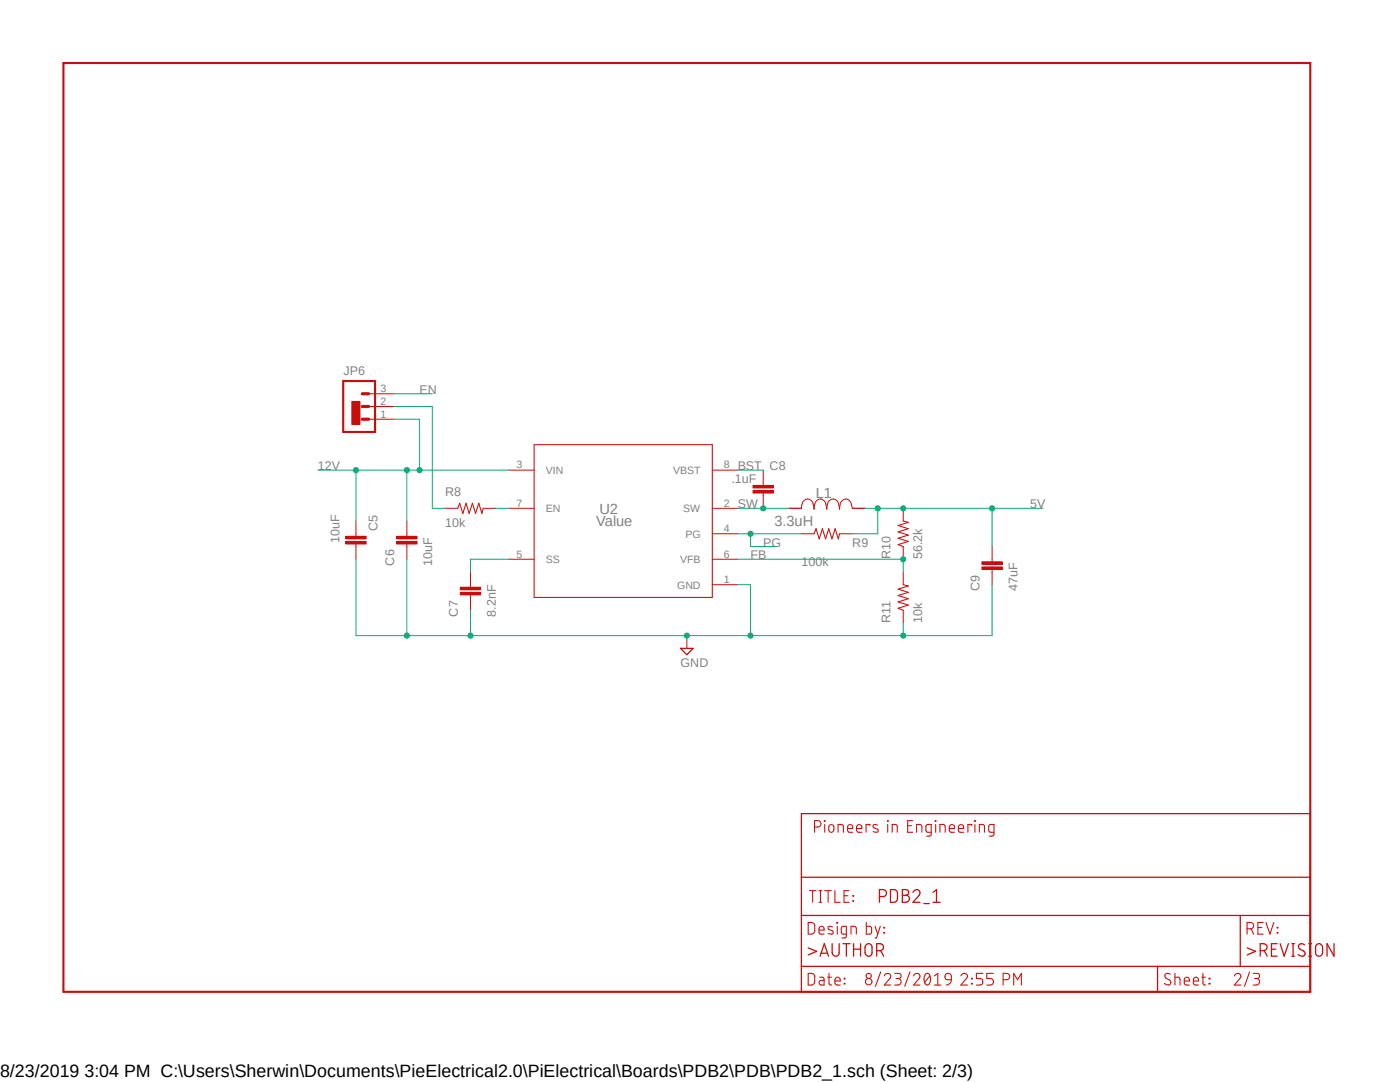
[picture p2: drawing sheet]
<svg xmlns="http://www.w3.org/2000/svg" width="279mm" height="216mm" viewBox="0 0 279 216" stroke-linecap="round" stroke-linejoin="round" font-family="sans-serif">
<path d="M12.1 12.4l255.2 186.1M267.3 12.4l-255.2 186.1" fill="none" stroke="#fff" stroke-width=".2"/>
<path d="M12.7 12.6h248.8v185.3h-248.8z" fill="none" stroke="#c90d0c" stroke-width=".42"/>
<g fill="none" stroke="#c90d0c" stroke-width=".25">
<path d="M159.9 162.3h101.6v35.6h-101.6zM159.9 175h101.6M175.5 178.9h.7a.7 .7 0 0 0 .7-.7 .7 .7 0 0 0-.7-.7h-.7v2.5M177.7 177.5h.7a.73 .73 0 0 1 .7 .7v1.1a.73 .73 0 0 1-.7 .7h-.7zM180.1 177.5h.7a.57 .57 0 0 1 .6 .6 .57 .57 0 0 1-.6 .5 .7 .7 0 0 1 .7 .7 .7 .7 0 0 1-.7 .7h-.7zM180.1 178.6h.7M182.2 178.1a.71 .71 0 0 1 1-.6 .71 .71 0 0 1 .2 1.1l-1.2 1.4h1.4M186.2 178.1l.7-.6v2.5M159.9 182.7h101.6M159.9 192.8h101.6M161.3 189.1l1.7 .7-1.7 .7M163.7 190.8l.8-2.5 .9 2.5"/>
<path d="M163.9 190.2h1.2M166.1 188.3v1.8a.7 .7 0 0 0 .7 .7 .7 .7 0 0 0 .7-.7v-1.8M168.2 188.3h1.4M168.9 188.3v2.5M170.3 188.3v2.5M170.3 189.4h1.4M171.7 188.3v2.5M172.7 188.7a.69 .69 0 0 1 .8-.4 .69 .69 0 0 1 .5 .7v1.1a.7 .7 0 0 1-.7 .7 .7 .7 0 0 1-.7-.7zM175 189.7h.6a.7 .7 0 0 0 .7-.7 .7 .7 0 0 0-.7-.7h-.6v2.5M175.8 189.7l.6 1.1M184.4 180.3h1.1M186.2 180h1.4"/>
<path d="M231 192.8v5.1M247.5 182.7v10.1M248.9 189.1l1.7 .7-1.7 .7M251.5 189.7h.7a.7 .7 0 0 0 .7-.7 .7 .7 0 0 0-.7-.7h-.7v2.5M252.3 189.7l.6 1.1M253.7 189.4h.9M254.9 188.3h-1.2v2.5h1.2M255.5 188.3l.8 2.5 .8-2.5M257.8 188.3h.6M257.8 190.8h.6M258.1 188.3v2.5M260.3 188.5a.71 .71 0 0 0-.7-.2 .71 .71 0 0 0-.5 .5l.3 .6 .8 .4a.54 .54 0 0 1 .3 .6 .54 .54 0 0 1-.6 .4l-.6-.1-.2-.2"/>
<path d="M261.2 188.3h.5M261.2 190.8h.5M261.5 188.3v2.5M262.8 188.5a.68 .68 0 0 1 .8-.1 .68 .68 0 0 1 .3 .6v1.1a.7 .7 0 0 1-.7 .7 .7 .7 0 0 1-.6-.7v-1.4zM266.2 188.3v2.5l-1.4-2.5v2.5"/>
</g>
<g fill="none" stroke="#c90d0c" stroke-width=".21">
<path d="M161.5 177.7h1.4M162.2 177.7v2.3M162.6 165h.6a.64 .64 0 0 0 .7-.6 .64 .64 0 0 0-.7-.7h-.6v2.4M163.4 177.7h.6M163.7 177.7v2.3M164.5 163.7l.1 .2zM164.6 177.7h1.3M164.6 164.5v1.6M165.3 177.7v2.3M165.6 164.6a.53 .53 0 0 1 .8 .4v.6a.51 .51 0 0 1-.5 .5 .51 .51 0 0 1-.5-.5zM166.6 177.7v2.3h1.1M167.3 166.1v-1.6h.6l.4 .2v1.4"/>
<path d="M168.4 178.7h.8M169.2 165.3h1a.54 .54 0 0 0-.4-.7 .54 .54 0 0 0-.6 .4v.7l.1 .3 .9 .1M169.5 177.7h-1.1v2.3h1.1M170.2 178.7l.1 .1zM170.2 179.7l.1 .1zM170.9 165.3h1.1a.55 .55 0 0 0-.4-.7 .55 .55 0 0 0-.7 .4v.7l.3 .3 .8 .1M173.6 164.8v-.3h-.8v1.6M175.1 164.6a.55 .55 0 0 0-.9 .3l.2 .3 .7 .2a.37 .37 0 0 1 0 .6l-.9-.1M177.1 163.7l.1 .2zM177.2 164.5v1.6M178.1 166.1v-1.6h.8l.1 .2 .1 1.4M181.1 164.8h.8"/>
<path d="M182.2 163.7h-1.1v2.4h1.1M182.9 166.1v-1.6h.9l.1 .2 .1 1.4M185.8 166.1h-.6l-.4-.2v-1l.2-.4h.8v2l-.2 .3h-.7M186.6 163.7l.2 .2zM186.7 164.5v1.6M187.6 166.1v-1.6h.8l.2 .2v1.4M189.4 165.3h1.1a.55 .55 0 0 0-.4-.7 .55 .55 0 0 0-.7 .4v.7l.3 .3 .8 .1M191.3 165.3h1a.55 .55 0 0 0-.3-.7 .55 .55 0 0 0-.7 .4v.9l.3 .2h.7M193.9 164.8v-.3h-.7v1.6M194.5 163.7l.1 .2zM194.6 164.5v1.6M195.5 166.1v-1.6h.8l.1 .2 .1 1.4"/>
<path d="M198.4 166.1h-.7l-.3-.2-.1-1 .2-.4h.9v2l-.2 .3h-.8M161.3 194.2h.6a.65 .65 0 0 1 .7 .7v1a.73 .73 0 0 1-.7 .7h-.6zM161.3 184.1h.6a.65 .65 0 0 1 .7 .6v1a.73 .73 0 0 1-.7 .7h-.6zM163.4 185.6h1.1a.54 .54 0 0 0-.4-.8 .54 .54 0 0 0-.7 .5v.7l.2 .4h.9M163.4 180h.6M163.6 195h.7l.2 .4v1.2h-.6a.47 .47 0 0 1-.5-.5 .47 .47 0 0 1 .5-.5h.6M165.1 195h.8M165.4 194.2v2l.2 .3 .3 .1M166.2 185a.55 .55 0 0 0-1 .2l.2 .3 .7 .2a.35 .35 0 0 1 .2 .4 .35 .35 0 0 1-.4 .3l-.6-.1M166.6 195.7h1.1a.55 .55 0 0 0-.4-.7 .55 .55 0 0 0-.7 .5l.1 .8 .3 .3h.7M167 184.1h.2v.1h-.2zM167.1 184.8v1.6"/>
<path d="M168.5 195.2l.1 .1zM168.5 196.2l.1 .1zM168.9 186.4h-.8l-.2-.2v-1l.2-.3 .8-.1v2l-.2 .3-.7 .1M169.8 186.4v-1.6l.9 .1 .1 .1 .1 1.4M172.9 184.1v2.3h.8l.2-.4v-1l-.3-.2h-.7M174.6 184.8l.6 1.6M175.7 184.8l-.8 2.4h-.3M175.8 193.9l-1.1 2.9M176.4 186.1l.1 .1zM176.4 185l.1 .2zM176.5 194.7a.63 .63 0 0 1 .9-.5 .63 .63 0 0 1 .2 1l-1.1 1.4h1.3M178.6 194.2h.7a.51 .51 0 0 1 .5 .5 .51 .51 0 0 1-.5 .5h-.5"/>
<path d="M179.2 195.2a.66 .66 0 0 1 .6 .7 .66 .66 0 0 1-.6 .7h-.6M181.6 193.9l-1 2.9M182.3 194.7a.63 .63 0 0 1 .9-.5 .63 .63 0 0 1 .2 1l-1.1 1.4h1.3M184.7 194.4l.2-.2a.46 .46 0 0 1 .6 .3 1.42 1.42 0 0 1-.5 2.1 1.5 1.5 0 0 1-.3-2.2zM185.6 194.7l-1.1 1.3M186.5 196.6h1.3M186.5 194.7l.7-.5v2.4M188.8 194.4a.65 .65 0 0 1 .7-.1 .65 .65 0 0 1 .4 .6v.6h-.8a.63 .63 0 0 1-.5-.5 .63 .63 0 0 1 .2-.6zM189.9 195.5a.98 .98 0 0 1-1.1 1.1M191.8 194.7a.63 .63 0 0 1 .9-.5 .63 .63 0 0 1 .2 1l-1.1 1.4h1.3M193.9 196.2l.1 .1zM193.9 195.2l.1 .1z"/>
<path d="M196.1 194.2h-1.2v1h.7a.67 .67 0 0 1 .5 .7 .67 .67 0 0 1-.5 .7h-.7M198.2 194.2h-1.3v1h.8a.66 .66 0 0 1 .6 .7 .66 .66 0 0 1-.6 .7h-.8M200.2 195.5h.7a.64 .64 0 0 0 .6-.6 .64 .64 0 0 0-.6-.7h-.7v2.4M202.3 196.6v-2.4l.8 1.3 .7-1.3v2.4M233.6 194.4a.71 .71 0 0 0-1.1 .1v.2l.2 .5 .7 .4a.58 .58 0 0 1 .1 .9 .58 .58 0 0 1-.9-.1l-.2-.2M234.5 195h.6l.4 .2v1.4M234.5 194.2v2.4M236.3 195.7h1.1a.54 .54 0 0 0-.4-.7 .54 .54 0 0 0-.7 .5l.1 .8 .3 .3h.7M238.2 195.7h1a.54 .54 0 0 0-.4-.7 .54 .54 0 0 0-.6 .5v.8l.3 .3h.7M239.8 195h.8M240.1 194.2v2l.1 .3 .4 .1M241.3 196.2h.2v.1h-.2z"/>
<path d="M241.3 195.2h.2v.1h-.2zM246.3 194.7a.63 .63 0 0 1 .9-.5 .63 .63 0 0 1 .2 1l-1.1 1.4h1.3M248.9 185.3h.7a.64 .64 0 0 0 .6-.6 .64 .64 0 0 0-.6-.6h-.7v2.3M249.4 193.9l-1 2.9M249.7 185.3l.5 1.1M250.1 194.2h.8a.51 .51 0 0 1 .5 .5 .51 .51 0 0 1-.5 .5h-.5M250.7 195.2a.66 .66 0 0 1 .7 .7 .66 .66 0 0 1-.7 .7h-.6M251 185.1h.8M252.1 184.1h-1.1v2.3h1.1M252.6 184.1l.8 2.3 .8-2.3M254.9 185l.1 .2zM254.9 186.1l.1 .1z"/>
<circle cx="173.4" cy="195.9" r=".65"/>
<circle cx="173.4" cy="194.7" r=".51"/>
</g>
<path d="M81.2 106.5v.5M81.2 108.5v.6" fill="none" stroke="#c90d0c" stroke-width=".2"/>
<path d="M79.2 107h4v.5h-4z" fill-rule="evenodd" fill="#c90d0c"/>
<path d="M79.2 107h4v.5h-4z" fill="none" stroke="#c90d0c" stroke-width=".2"/>
<path d="M79.2 108h4v.5h-4z" fill-rule="evenodd" fill="#c90d0c"/>
<path d="M152.3 96.4v.5M152.3 98.4v.5M79.2 108h4v.5h-4zM81.2 104v2.5M81.2 109.1v2.5" fill="none" stroke="#c90d0c" stroke-width=".2"/>
<path d="M150.3 97.9h4v.5h-4z" fill-rule="evenodd" fill="#c90d0c"/>
<path d="M150.3 97.9h4v.5h-4z" fill="none" stroke="#c90d0c" stroke-width=".2"/>
<path d="M150.3 96.9h4v.5h-4z" fill-rule="evenodd" fill="#c90d0c"/>
<path d="M150.3 96.9h4v.5h-4zM152.3 93.8v2.6M152.3 98.9v2.5M71 106.5v.5M71 108.5v.6" fill="none" stroke="#c90d0c" stroke-width=".2"/>
<path d="M69 108h4.1v.5h-4.1z" fill-rule="evenodd" fill="#c90d0c"/>
<path d="M69 108h4.1v.5h-4.1z" fill="none" stroke="#c90d0c" stroke-width=".2"/>
<path d="M69 107h4.1v.5h-4.1z" fill-rule="evenodd" fill="#c90d0c"/>
<path d="M69 107h4.1v.5h-4.1zM71 104v2.5M71 109.1v2.5M93.9 116.7v.5M93.9 118.7v.5" fill="none" stroke="#c90d0c" stroke-width=".2"/>
<path d="M91.9 117.2h4v.5h-4z" fill-rule="evenodd" fill="#c90d0c"/>
<path d="M91.9 117.2h4v.5h-4z" fill="none" stroke="#c90d0c" stroke-width=".2"/>
<path d="M91.9 118.2h4v.5h-4z" fill-rule="evenodd" fill="#c90d0c"/>
<g fill="none" stroke="#c90d0c" stroke-width=".2">
<path d="M73.6 78.6h5.1M70.3 83.7h1.5M70.3 81.1h1.5M70.3 80.1h1.5v4.6h-1.5zM70.3 84.6h1.5M70.3 84.5h1.5M70.3 84.4h1.5M70.3 84.3h1.5M70.3 84.2h1.5M70.3 84.1h1.5M70.3 84h1.5M70.3 83.9h1.5"/>
<path d="M70.3 83.8h1.5M70.3 83.6h1.5M70.3 83.5h1.5M70.3 83.4h1.5M70.3 83.3h1.5M70.3 83.2h1.5M70.3 83.1h1.5M70.3 83h1.5M70.3 82.9h1.5M70.3 82.8h1.5M70.3 82.7h1.5M70.3 82.6h1.5"/>
<path d="M70.3 82.5h1.5M70.3 82.4h1.5M70.3 82.3h1.5M70.3 82.2h1.5M70.3 82.1h1.5M70.3 82h1.5M70.3 81.9h1.5M70.3 81.8h1.5M70.3 81.7h1.5M70.3 81.6h1.5M70.3 81.5h1.5M70.3 81.4h1.5"/>
<path d="M70.3 81.3h1.5M70.3 81.2h1.5M70.3 81h1.5M70.3 80.9h1.5M70.3 80.8h1.5M70.3 80.7h1.5M70.3 80.6h1.5M70.3 80.5h1.5M70.3 80.4h1.5M70.3 80.3h1.5M70.3 80.2h1.5M73.6 83.7h5.1"/>
<path d="M73.6 81.1h5.1M101.5 93.8h5.1M142.2 93.8h5M88.8 101.4h2.6M91.9 118.2h4v.5h-4zM93.9 114.1v2.6M93.9 119.2v2.6M96.4 101.4h2.6M101.5 101.4h5.1M101.5 111.6h5.1M142.2 101.4h5M142.2 106.5h5"/>
<path d="M142.2 116.7h5M142.2 111.6h5M159.9 106.5h2.6M167.6 106.5h2.5M170.1 101.3l-.2-.7a1.1 1.1 0 0 0-1.1-1 1.1 1.1 0 0 0-1.1 1l-.1 1-.1-.5a1.3 1.3 0 0 0-1.6-1.4 2.09 2.09 0 0 0-.9 1.9l-.1-.5a1.3 1.3 0 0 0-1.6-1.4 2.09 2.09 0 0 0-.8 1.9l-.1-.5a1.3 1.3 0 0 0-1.6-1.4 1.7 1.7 0 0 0-.9 1.7h-2.5M170.1 101.4h2.5M180.3 101.4v2.6M180.3 109.1v2.5M180.3 114.1v2.6M198 111.6v.5M198 113.6v.5M137.1 126.8v2.6"/>
<path d="M180.3 121.8v2.5"/>
</g>
<path d="M106.6 88.7h35.6v30.5h-35.6zM91.4 101.4l.3-1 .7 2 .6-2 .6 2 .7-2 .6 2 .6-2 .7 2 .2-1M162.5 106.5l.4-1 .6 2 .6-2 .7 2 .6-2 .6 2 .7-2 .6 2 .3-1M180.3 116.7l1 .2-2.1 .7 2.1 .6-2.1 .6 2.1 .7-2.1 .6 2.1 .6-2.1 .7 1.1 .4M180.3 104l1 .2-2.1 .7 2.1 .6-2.1 .6 2.1 .7-2.1 .6 2.1 .6-2.1 .7 1.1 .4" fill="none" stroke="#c90d0c" stroke-width=".21"/>
<path d="M68.5 76h6.3v10.2h-6.3z" fill="none" stroke="#c90d0c" stroke-width=".42"/>
<path d="M72.3 78.6h1.3M72.3 81.1h1.3M72.3 83.7h1.3" fill="none" stroke="#c90d0c" stroke-width=".64"/>
<path d="M135.8 129.4h2.5l-1.2 1.2z" fill="none" stroke="#c90d0c" stroke-width=".25"/>
<path d="M196 112.1h4v.5h-4z" fill-rule="evenodd" fill="#c90d0c"/>
<path d="M196 112.1h4v.5h-4z" fill="none" stroke="#c90d0c" stroke-width=".2"/>
<path d="M196 113.1h4v.5h-4z" fill-rule="evenodd" fill="#c90d0c"/>
<path d="M196 113.1h4v.5h-4zM198 109.1v2.5M198 114.1v2.6" fill="none" stroke="#c90d0c" stroke-width=".2"/>
<path d="M63.5 93.8h17.7M71 93.8v10.2" fill="none" stroke="#0dab76" stroke-width=".2"/>
<circle cx="71" cy="93.8" r=".51" fill="#0dab76"/>
<g fill="none" stroke="#0dab76" stroke-width=".2">
<path d="M83.7 93.8h-2.5v10.2"/>
<circle cx="71" cy="93.8" r=".51"/>
</g>
<circle cx="81.2" cy="93.8" r=".51" fill="#0dab76"/>
<g fill="none" stroke="#0dab76" stroke-width=".2">
<path d="M78.7 83.7h5v10.1h17.8"/>
<circle cx="81.2" cy="93.8" r=".51"/>
</g>
<circle cx="83.7" cy="93.8" r=".51" fill="#0dab76"/>
<g fill="none" stroke="#0dab76" stroke-width=".2">
<path d="M147.2 93.8h5.1M101.5 111.6h-7.6v2.5M147.2 101.4h10.2"/>
<circle cx="83.7" cy="93.8" r=".51"/>
</g>
<circle cx="152.3" cy="101.4" r=".51" fill="#0dab76"/>
<g fill="none" stroke="#0dab76" stroke-width=".2">
<path d="M172.6 101.4h25.4v7.7M175.2 101.4v5.1h-5.1"/>
<circle cx="152.3" cy="101.4" r=".51"/>
</g>
<circle cx="175.2" cy="101.4" r=".51" fill="#0dab76"/>
<g fill="none" stroke="#0dab76" stroke-width=".2">
<path d="M198 101.4h10.2"/>
<circle cx="175.2" cy="101.4" r=".51"/>
</g>
<circle cx="198" cy="101.4" r=".51" fill="#0dab76"/>
<circle cx="198" cy="101.4" r=".51" fill="none" stroke="#0dab76" stroke-width=".2"/>
<circle cx="180.3" cy="101.4" r=".51" fill="#0dab76"/>
<g fill="none" stroke="#0dab76" stroke-width=".2">
<path d="M147.2 106.5h12.7M149.8 106.5v2.6"/>
<circle cx="180.3" cy="101.4" r=".51"/>
</g>
<circle cx="149.8" cy="106.5" r=".51" fill="#0dab76"/>
<g fill="none" stroke="#0dab76" stroke-width=".2">
<path d="M147.2 111.6h33.1v2.5M149.8 109.1h5.1"/>
<circle cx="149.8" cy="106.5" r=".51"/>
</g>
<circle cx="180.3" cy="111.6" r=".51" fill="#0dab76"/>
<g fill="none" stroke="#0dab76" stroke-width=".2">
<path d="M78.7 78.6h7.6M78.7 81.1h7.6v20.3h2.5M71 111.6v15.2h127v-10.1M81.2 111.6v15.2M99 101.4h2.5"/>
<circle cx="180.3" cy="111.6" r=".51"/>
</g>
<circle cx="81.2" cy="126.8" r=".51" fill="#0dab76"/>
<g fill="none" stroke="#0dab76" stroke-width=".2">
<path d="M93.9 121.8v5"/>
<circle cx="81.2" cy="126.8" r=".51"/>
</g>
<circle cx="93.9" cy="126.8" r=".51" fill="#0dab76"/>
<g fill="none" stroke="#0dab76" stroke-width=".2">
<path d="M180.3 124.3v2.5"/>
<circle cx="93.9" cy="126.8" r=".51"/>
</g>
<circle cx="180.3" cy="126.8" r=".51" fill="#0dab76"/>
<g fill="none" stroke="#0dab76" stroke-width=".2">
<path d="M147.2 116.7h2.6v10.1"/>
<circle cx="180.3" cy="126.8" r=".51"/>
</g>
<circle cx="149.8" cy="126.8" r=".51" fill="#0dab76"/>
<circle cx="149.8" cy="126.8" r=".51" fill="none" stroke="#0dab76" stroke-width=".2"/>
<circle cx="137.1" cy="126.8" r=".51" fill="#0dab76"/>
<circle cx="137.1" cy="126.8" r=".51" fill="none" stroke="#0dab76" stroke-width=".2"/>
<text font-size="3.6" x="0" y="214.9">8/23/2019 3:04 PM C:\Users\Sherwin\Documents\PieElectrical2.0\PiElectrical\Boards\PDB2\PDB\PDB2_1.sch (Sheet: 2/3)</text>
<g font-size="2.9" fill="#808080">
<text x="162.8" y="99.3">L1</text>
<text x="119" y="105">Value</text>
<text x="119.6" y="102.5">U2</text>
<text x="154.6" y="105">3.3uH</text>
</g>
<g font-size="2.5" fill="#808080">
<text x="68.5" y="74.8">JP6</text>
<text x="83.7" y="78.6">EN</text>
<text x="63.5" y="93.8">12V</text>
<text x="147.2" y="93.8">BST</text>
<text x="153.6" y="93.8">C8</text>
<text x="88.8" y="98.9">R8</text>
<text x="146" y="96.4">.1uF</text>
<text x="147.2" y="101.4">SW</text>
<text x="205.6" y="101.4">5V</text>
<text x="75.4" y="105.9" transform="rotate(-90 75.4 105.9)">C5</text>
<text x="88.8" y="105.2">10k</text>
<text x="67.8" y="108.4" transform="rotate(-90 67.8 108.4)">10uF</text>
<text x="78.7" y="112.9" transform="rotate(-90 78.7 112.9)">C6</text>
<text x="86.3" y="112.9" transform="rotate(-90 86.3 112.9)">10uF</text>
<text x="149.8" y="111.6">FB</text>
<text x="152.3" y="109.1">PG</text>
<text x="159.9" y="112.9">100k</text>
<text x="170.1" y="109.1">R9</text>
<text x="177.7" y="111.6" transform="rotate(-90 177.7 111.6)">R10</text>
<text x="184.1" y="111.6" transform="rotate(-90 184.1 111.6)">56.2k</text>
<text x="195.5" y="117.9" transform="rotate(-90 195.5 117.9)">C9</text>
<text x="203.1" y="117.9" transform="rotate(-90 203.1 117.9)">47uF</text>
<text x="91.4" y="123" transform="rotate(-90 91.4 123)">C7</text>
<text x="99" y="123" transform="rotate(-90 99 123)">8.2nF</text>
<text x="177.7" y="124.3" transform="rotate(-90 177.7 124.3)">R11</text>
<text x="184.1" y="124.3" transform="rotate(-90 184.1 124.3)">10k</text>
<text x="135.8" y="133.2">GND</text>
</g>
<g font-size="2.1" fill="#808080">
<text x="75.9" y="83.3">1</text>
<text x="75.9" y="80.8">2</text>
<text x="75.9" y="78.2">3</text>
<text x="103.1" y="93.5">3</text>
<text x="108.9" y="94.6">VIN</text>
<text x="134.3" y="94.6">VBST</text>
<text x="144.5" y="93.5">8</text>
<text x="103.1" y="101.1">7</text>
<text x="144.5" y="101.1">2</text>
<text x="108.9" y="102.2">EN</text>
<text x="136.3" y="102.2">SW</text>
<text x="136.8" y="107.3">PG</text>
<text x="144.5" y="106.2">4</text>
<text x="103.1" y="111.3">5</text>
<text x="108.9" y="112.4">SS</text>
<text x="135.7" y="112.4">VFB</text>
<text x="144.5" y="111.3">6</text>
<text x="135.1" y="117.4">GND</text>
<text x="144.5" y="116.3">1</text>
</g>
</svg>
